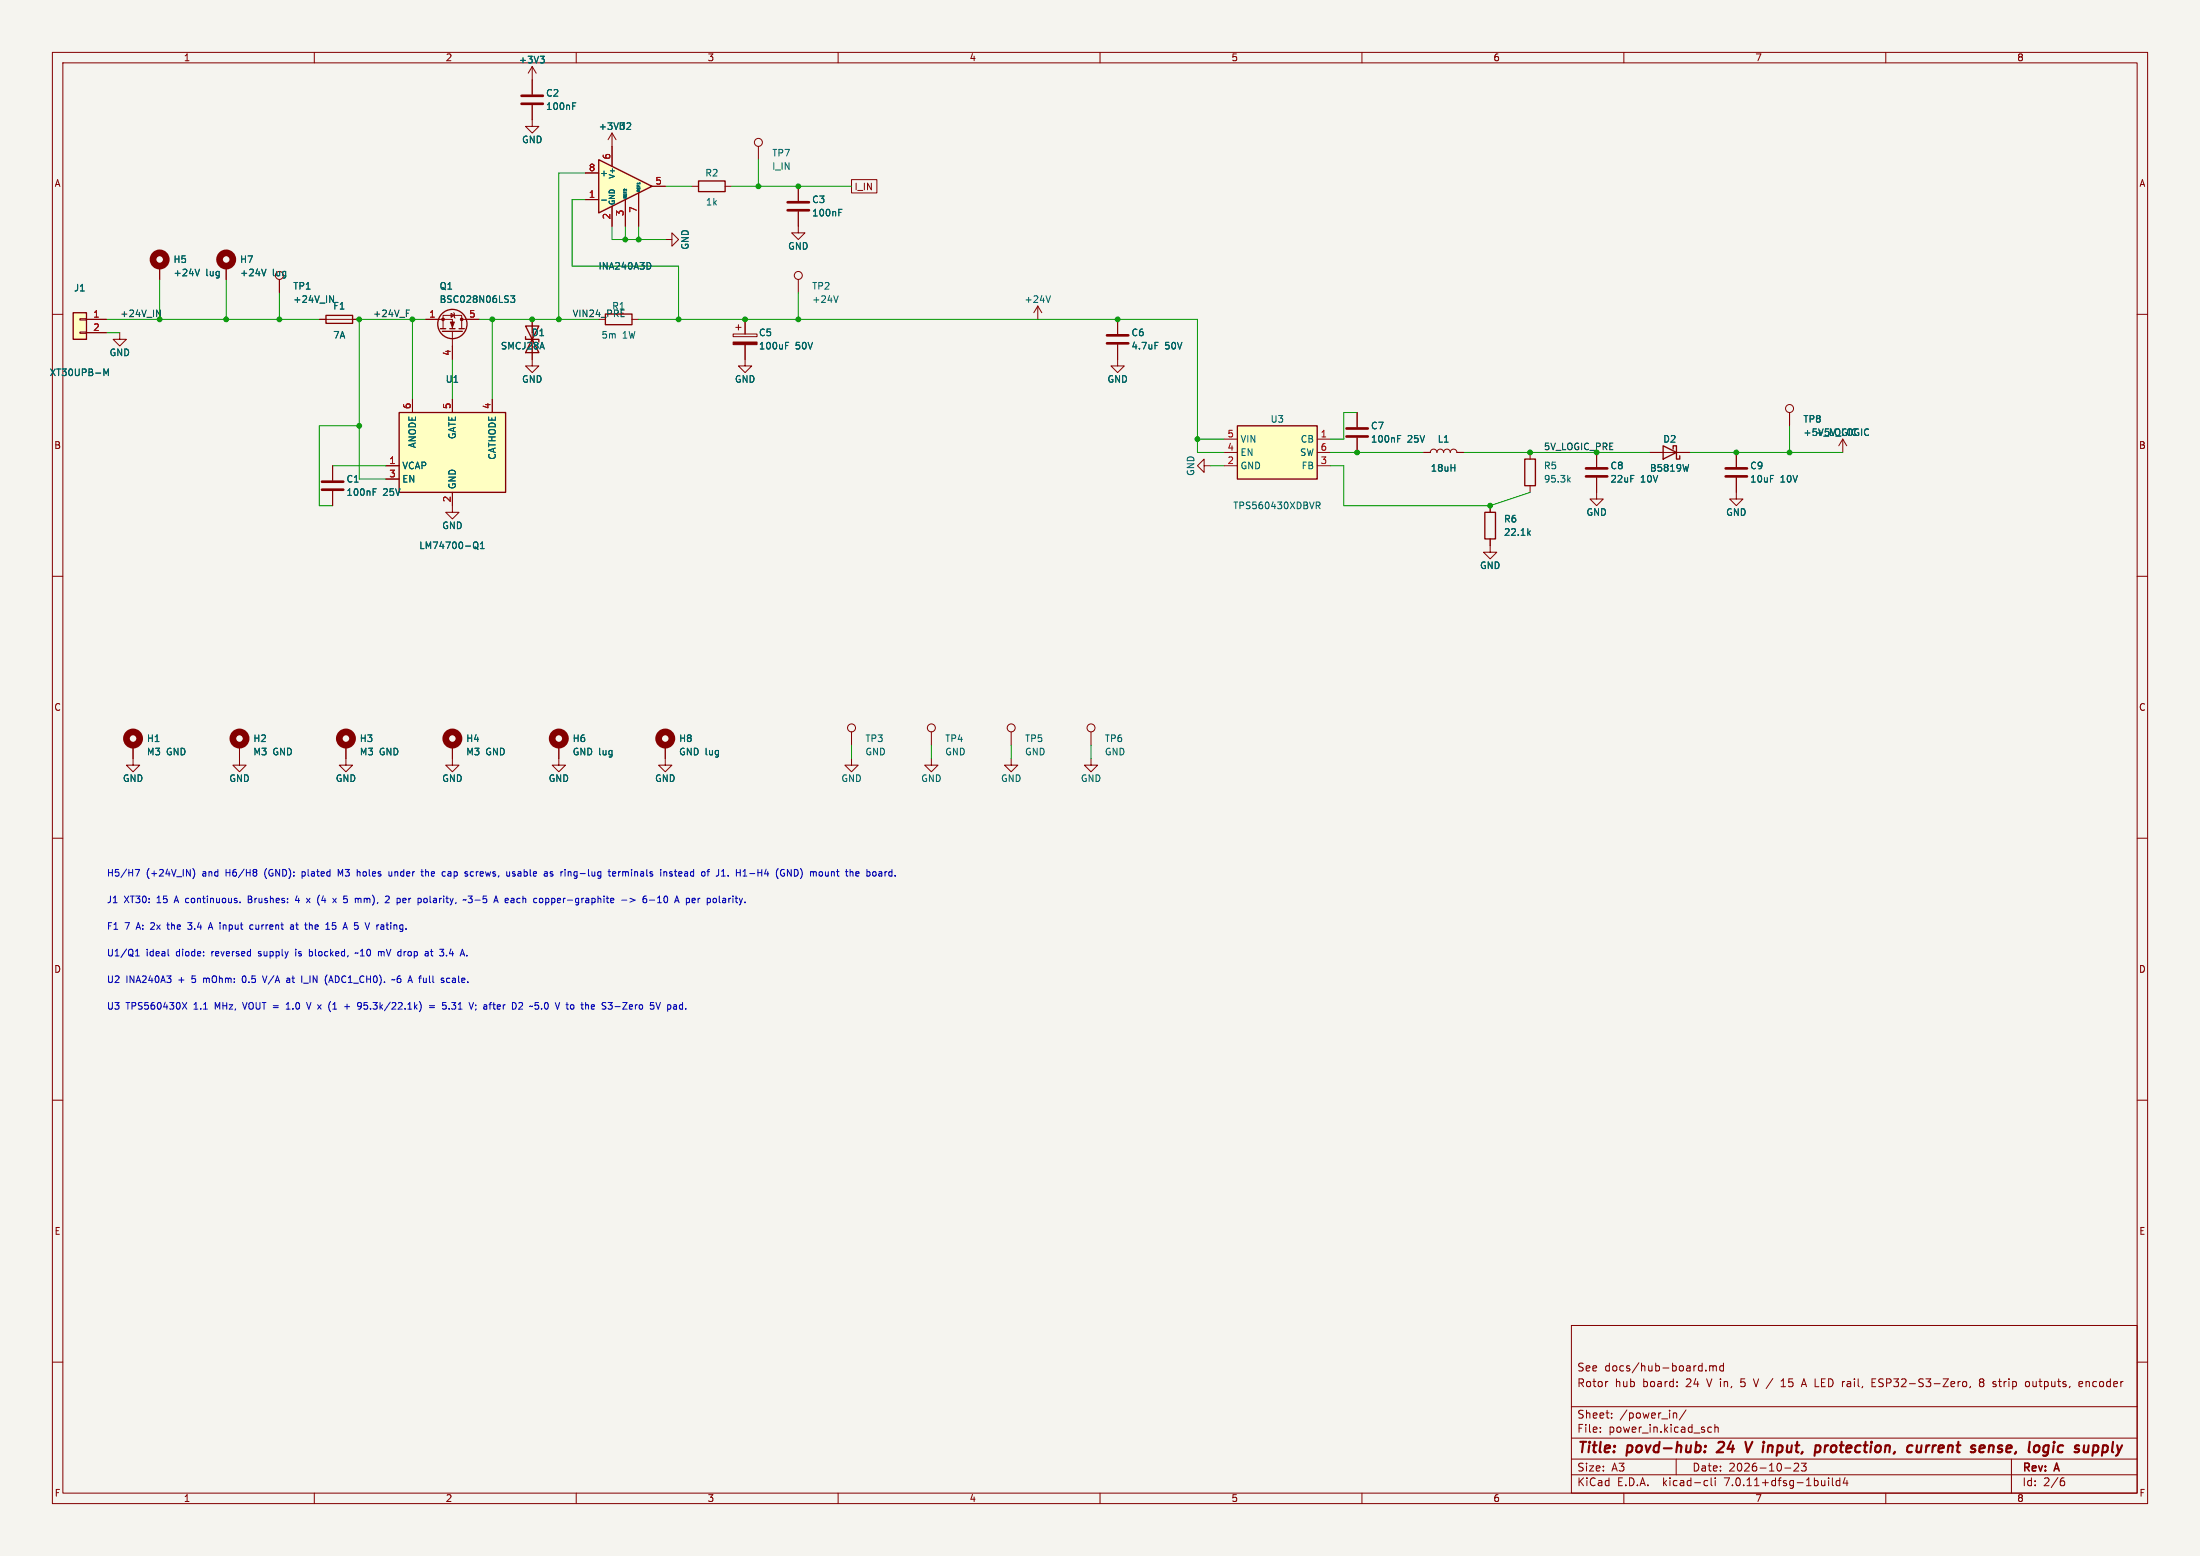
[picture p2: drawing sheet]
<svg xmlns="http://www.w3.org/2000/svg" width="420mm" height="297mm" viewBox="0 0 420 297" stroke-linecap="round" stroke-linejoin="round" font-family="sans-serif">
<path d="M0 0h420v297h-420z" fill="#f5f4ef" stroke="#f5f4ef" stroke-width=".19"/>
<g fill="none" stroke="#840000" stroke-width=".19">
<path d="M10 10h400v277h-400zM12 12h396v273h-396zM60 10v2M101.6 12.7v5.3M101.6 12.7l-.8 1.3M101.6 12.7l.8 1.3M110 10v2M160 10v2M210 10v2M260 10v2M310 10v2M360 10v2"/>
<path d="M101.6 20.1v4h1.3l-1.3 1.3-1.3-1.3h1.3M116.8 25.4l-.7 1.3M116.8 25.4v2.5M116.8 25.4l.8 1.3M10 60h2M408 60h2M78.7 76.2v2.5M86.4 76.2v2.5M94 76.2v2.5M101.6 61v7.6M120.6 61h1.3M259.1 78.7v2.8"/>
<path d="M63.5 88.9v2.8M63.5 93.7v2.8M73.7 88.9h2.5M73.7 91.4h2.5M86.4 94v3.8h1.2l-1.2 1.3-1.3-1.3h1.3M259.1 83.6v2.8M271.8 86.4h1.2a.64 .64 0 0 1 .7-.7 .64 .64 0 0 1 .6 .7 .64 .64 0 0 1 .7-.7 .64 .64 0 0 1 .6 .7 .64 .64 0 0 1 .6-.7 .64 .64 0 0 1 .7 .7 .64 .64 0 0 1 .6-.7 .64 .64 0 0 1 .6 .7h1.3M10 110h2M408 110h2M10 160h2M25.4 142.2v3.9h1.3l-1.3 1.2-1.3-1.2h1.3M45.7 142.2v3.9h1.3l-1.3 1.2-1.3-1.2h1.3"/>
<path d="M66 142.2v3.9h1.3l-1.3 1.2-1.2-1.2h1.2M86.4 142.2v3.9h1.2l-1.2 1.2-1.3-1.2h1.3M106.7 142.2v3.9h1.2l-1.2 1.2-1.3-1.2h1.3M127 142.2v3.9h1.3l-1.3 1.2-1.3-1.2h1.3M408 160h2M10 210h2M408 210h2M10 260h2M300 253h108v32h-108zM408 260h2M300 278.5h108M300 274.5h108"/>
<path d="M300 268.5h108M305.5 273.2v.2M305.5 272.5v.1M306.8 263.7h.1M307.7 270.5v.2M307.7 269.8v.1M319.5 269.8h.5l.1 .9M320 278.5v3M320.2 264.5v.2M320.2 263.8v.1M321.9 269.1l-1.3 1.9M324.8 260.7l.1 .1"/>
<path d="M324.9 260.2v1.5M324.9 261.6l-.1 .1M325.7 261.5v.2M326.4 260.8l.4-.1 .2 .2M326.4 260.7v1M326.7 272.5l-.4-.1-.3 .3 .2 .6h.5M327 260.9l.2-.2 .4 .1 .1 .9M327 260.9v.8M327.4 272.5l.2-.1 .3 .1 .1 .9M327.4 271.9v1.5M329 260.8l-.4-.1-.3 .3 .1 .6h.6M329 260.2v1.5"/>
<path d="M334.7 263.2l.5 1.5M340 264.7h.9M340 263.6l.4-.4v1.5M343.3 279.4v.5l-.9 .9h1M343.9 264.7l.5-1.5 .5 1.5M344 264.3h.7M344.8 279.3l-.5 .6 .4 .1v.6l-.2 .2-.6-.2M357.4 263.9h.5M358.1 263.2h-.7v1.5h.7M374.8 263.8l.4-.1 .2 .3v.5l-.2 .2-.4-.1M376.2 264.6l-.2 .3M378.2 263.8l-.3 .3v.4l.3 .2h.2l.3-.3v-.4l-.3-.2"/>
<path d="M378.2 263.8l-.3-.3 .3-.3h.2l.3 .3-.3 .3M378.2 263.8h.2M381.5 263.7h.6M381.7 263.2l.1 1.4M384 278.5v6.5M386.9 263.7l.4 .1 .1 .2v.5l-.5 .2M388.1 263.7l.1 .9M396.9 264.2l.7-.2-.1-.2-.4-.1-.2 .2v.7h.6M398.2 263.7v1M398.7 263.7l-.5 .1M60 285v2M110 285v2"/>
<path d="M160 285v2M210 285v2M260 285v2M300 281.5h108M310 285v2M325.6 282.6l.4 .1M326 283.5l-.4 .1M326.7 282.1v1.3l.2 .2M327.4 282.1v.1M327.4 282.6v1M340.7 280.2h1.2M349.1 282.1v.1"/>
<path d="M349.1 282.6v1M349.8 282.1v1.3l.2 .2M351.2 282.7l-.4-.1-.3 .3 .2 .6h.5M351.2 282.1v1.5M352.2 282l-.3 1.1h.9M352.6 282.6v1M360 285v2M393.6 282.7h.3l.3 .2-.1 .5-.5 .2M394 282.1l-.4 .1"/>
</g>
<g fill="none" stroke="#840000" stroke-width=".4">
<path d="M325.5 277l-.1 .2M325.5 277l-.2 .1 .1 .1M325.6 276v.2M329 276.1l-1.3 1.1h1.3M333.2 275.2l.4 2 .9-2M347.4 276l.2 .3-.2 .7M348.5 275.9l-.2 1.3M348.8 275.9l-.4 .4M364.9 275.9l.2 .1M366 275.9l-.1 1.2a.57 .57 0 0 0 .8-.1M366.8 275.9l-.1 1.3M379.8 275.9l-.2 1.3"/>
<path d="M380.5 276a.57 .57 0 0 0-.7 .1M387.5 275.2l-.2 1.7M390.6 275.9l.5 .1M391 277.1l-.6 .1M391.1 275.9l-.2 1.6-.2 .3M392.1 275.9l-.2 1.3M392.2 275.2l-.1 .2M400.4 276l.2 .3-.2 .7M401.3 277.1l.6 .1M401.5 275.9l-.2 2M402.1 275.9l-.6 .1"/>
</g>
<path d="M99.6 19.8h4M99.6 18.3h4M61.5 93.5h4M61.5 91.9h4M257 83.3h4.1M257 81.8h4.1" fill="none" stroke="#840000" stroke-width=".51"/>
<g fill="none" stroke="#006464" stroke-width=".19">
<path d="M103.1 10.7h.8l-.4 .5M103.7 11.2l.2 .3v.3l-.2 .2M109.3 19.6h.6M109.3 20.2h.5M71.2 93.9h.5M71.2 93.3h.6M266.8 83.7h.4M266.8 83.1h.6M90.4 104.5l.3 .2h.3M90.4 103.6l.3-.2a.43 .43 0 0 1 .5 .5l-.2 .8M90.6 104.4l.4 .3M91 104.7l.3 .1"/>
<path d="M91.7 104.7h.7M91.7 103.8l.4-.4v1.3"/>
</g>
<path d="M76.2 78.7h20.3v15.3h-20.3z" fill="#ffffc2" stroke="#ffffc2" stroke-width=".19"/>
<path d="M115.6 59.9h5v2.1h-5zM76.2 78.7h20.3v15.3h-20.3zM100.3 64.3v.5h2.6v.5M100.3 62.2h2.6l-2.6 5.1h2.6z" fill="none" stroke="#840000" stroke-width=".25"/>
<g fill="none" stroke="#840000" stroke-width="1.3">
<circle cx="25.4" cy="141" r="1.27"/>
<circle cx="45.7" cy="141" r="1.27"/>
<circle cx="66" cy="141" r="1.27"/>
<circle cx="86.4" cy="141" r="1.27"/>
<circle cx="106.7" cy="141" r="1.27"/>
<circle cx="127" cy="141" r="1.27"/>
</g>
<path d="M114.3 30.5l10.2 5.1-10.2 5z" fill="#ffffc2"/>
<g fill="none" stroke="#840000" stroke-width=".25">
<path d="M114.3 30.5l10.2 5.1-10.2 5zM133.3 34.5h5.1v2.1h-5.1zM14 59.7h2.5v5.1h-2.5zM62.2 60.2h5.1v1.5h-5.1zM84.1 62.7h1M84.5 63.2h3.8M85.9 62.7h1M87.6 62.7h1M236.2 81.3h15.3v10.1h-15.3zM283.5 97.8h2v5.1h-2zM291.1 87.6h2v5.1h-2zM317.5 85.1l2.5 1.3-2.5 1.2z"/>
<path d="M319.4 85.7v-.6h.6v2.5h.7v-.6"/>
<circle cx="86.4" cy="61.8" r="2.79"/>
</g>
<g fill="none" stroke="#840000" stroke-width=".19">
<path d="M101.6 15.2v2.8M101.6 20.1v2.8M111.8 38.1h2.5M111.8 33h2.5M116.8 27.9v3.9M116.8 39.4v3.8M119.4 38.1v5.1M121.9 36.8v6.4M124.5 35.6h2.5M132.1 35.6h1.2M138.4 35.6h1.3M144.8 27.9v2.6"/>
<path d="M152.4 35.6v2.8M162.6 34.3h4.8v2.5h-4.8zM30.5 50.8v2.5M43.2 50.8v2.5M53.3 53.3v2.6M86.1 59.8l.6 .4-.6 .4zM86.6 59.7l.3 1M127 45.7h1.3v-1.2l1.2 1.2-1.2 1.3v-1.3M152.4 40.4v4.1h1.3l-1.3 1.2-1.3-1.2h1.3M152.4 53.3v2.6M198.1 58.4l-.7 1.3M198.1 58.4v2.6"/>
<path d="M198.1 58.4l.8 1.3M15.2 63.4h1.3v.2h-1.3zM15.2 60.8h1.3v.3h-1.3zM16.5 61h3.8M16.5 63.5h3.8M22.9 63.5v1.3h1.2l-1.2 1.2-1.3-1.2h1.3M61 61h7.6M78.7 76.2v2.5M81.3 61h5.1v1.7M84.6 62.7v-2.5h3.5v2.5M86.4 63.2v5.4M86.4 76.2v2.5"/>
<path d="M88.1 61h3.3M94 76.2v2.5M101.6 66v3.9h1.3l-1.3 1.2-1.3-1.2h1.3M101.6 61v2.5M140 63.8h4.5v.5h-4.5zM140.5 62.5h1M141 62v1M142.2 65.8v4.1h1.3l-1.3 1.2-1.2-1.2h1.2M142.2 61v2.8M213.4 65.8v4.1h1.2l-1.2 1.2-1.3-1.2h1.3M213.4 61v2.8M259.1 78.7v2.8"/>
<path d="M341.6 78.7v2.6M63.5 88.9v2.8M63.5 93.7v2.8M73.7 88.9h2.5M73.7 91.4h2.5M86.4 94v2.5M229.9 88.9v-1.3l-1.3 1.3 1.3 1.3v-1.3h1.2M233.7 86.4h2.5M233.7 83.8h2.5M233.7 88.9h2.5M251.5 86.4h2.5M251.5 83.8h2.5"/>
<path d="M251.5 88.9h2.5M259.1 83.6v2.8M271.8 86.4h1.2M278.1 86.4h1.3M284.5 96.5v1.3M292.1 86.4v1.2M292.1 92.7v1.3M304.8 91.2v4.1h1.3l-1.3 1.2-1.3-1.2h1.3M304.8 86.4v2.8M315 86.4h7.6M331.5 91.2v4.1h1.2l-1.2 1.2-1.3-1.2h1.3M331.5 86.4v2.8"/>
<path d="M351.8 83.8l-.8 1.3M351.8 83.8v2.6M351.8 83.8l.8 1.3M284.5 102.9v2.5h1.2l-1.2 1.3-1.3-1.3h1.3M162.6 139.7v2.5M177.8 139.7v2.5M193 139.7v2.5M208.3 139.7v2.5M25.4 142.2v2.6M45.7 142.2v2.6M66 142.2v2.6M86.4 142.2v2.6"/>
<path d="M106.7 142.2v2.6M127 142.2v2.6M162.6 144.8v1.3h1.2l-1.2 1.2-1.3-1.2h1.3M177.8 144.8v1.3h1.3l-1.3 1.2-1.3-1.2h1.3M193 144.8v1.3h1.3l-1.3 1.2-1.2-1.2h1.2M208.3 144.8v1.3h1.2l-1.2 1.2-1.3-1.2h1.3"/>
<circle cx="144.8" cy="27.2" r=".76"/>
<circle cx="152.4" cy="52.6" r=".76"/>
<circle cx="341.6" cy="78" r=".76"/>
<circle cx="162.6" cy="138.9" r=".76"/>
<circle cx="177.8" cy="138.9" r=".76"/>
<circle cx="193" cy="138.9" r=".76"/>
<circle cx="208.3" cy="138.9" r=".76"/>
</g>
<g fill="none" stroke="#006464" stroke-width=".19">
<path d="M103.1 10.7h.8l-.4 .5M103.7 11.2l.2 .3v.3l-.2 .2M109.3 19.6h.6M109.3 20.2h.5M114.8 38.2h1M160.1 39.9h.6M38.1 51.4l-.4 1.2M50.8 51.4l-.4 1.2M62.9 56.5l.8 1.2v-1.2M97.5 56.5h.8l-.5 .4 .4 .2v.5l-.2 .1-.5-.1M124 50.2l.2 .5-.2 .6M160 56.5l-.4 1.2"/>
<path d="M160.1 40.6h.5M200.5 56.5l-.4 1.2M19.8 71.7v-1.3l.5 .9 .4-.9v1.3M150 66h.4M150 65.3h.6M220.5 65.3h.6M71.2 93.9h.5M71.2 93.3h.6M251.3 95.8h.5l.2 .3-.1 .3-.6 .1M251.6 96.5l.4 .6M266.8 83.7h.4M266.8 83.1h.6"/>
<path d="M299.4 91.5l.4 .5M299.8 91.2l-.5 .5M322.4 88.7l-.3 1.2M90.4 104.5l.3 .2h.3M90.4 103.6l.3-.2a.43 .43 0 0 1 .5 .5l-.2 .8M90.6 104.4l.4 .3M91 104.7l.3 .1M91.7 104.7h.7M91.7 103.8l.4-.4v1.3M291.8 101.7l.4 .5M292.2 101.3l-.5 .5"/>
</g>
<path d="M150.4 38.6h4M150.4 40.1h4M211.3 65.5h4.1M211.3 64h4.1M302.8 90.9h4M302.8 89.4h4M329.4 90.9h4.1M329.4 89.4h4.1" fill="none" stroke="#840000" stroke-width=".51"/>
<g fill="#840000" stroke="#840000" stroke-width=".19">
<path d="M140 65.3h4.5v.5h-4.5z"/>
<path d="M86 61.5h.7l-.3 1z"/>
<circle cx="84.6" cy="61" r=".25"/>
<circle cx="88.1" cy="61" r=".25"/>
</g>
<g fill="none" stroke="#840000" stroke-width="1.3">
<circle cx="30.5" cy="49.5" r="1.27"/>
<circle cx="43.2" cy="49.5" r="1.27"/>
</g>
<g fill="#ffffc2" stroke="#ffffc2" stroke-width=".19">
<path d="M236.2 81.3h15.3v10.1h-15.3z"/>
<path d="M14 59.7h2.5v5.1h-2.5z"/>
</g>
<path d="M29.9 59.2l.7 1.2v-1.2M77.6 59.8h.4M77.6 59.2h.6" fill="none" stroke="#0f0f0f" stroke-width=".19"/>
<g fill="none" stroke="#0000c2" stroke-width=".19">
<path d="M25.8 166h.8l-.5 1.2M35.8 176.1h.8M35.8 177.3l.2 .1M36.8 165.8a1.46 1.46 0 0 1 0 1.9M39.9 177h.6M40.2 176.1l-.4 1.3M45.8 172.2v.1M47.4 171.6h.4M47.8 171h-.4v1.3h.5M48.3 176.6l-.4-.1-.2 .3 .1 .5h.5M48.9 166l.1 .2-.1 .2M48.9 166.6l.1 .1-.1 .5"/>
<path d="M55.5 176.6h.5v.8M56 176.8l-.4 .1-.2 .2 .2 .3 .4-.1M56.7 171l-.3 .9h.8M57.7 166.4v1.2M57.7 167.2h.1M57.8 166.4h-.1M58.5 171.5l.7 .8M59.1 176.1v1.3M59.2 171.5l-.7 .8M59.4 176.5l-.3 .2M61 170.9l-.2 .2M63.4 177.3l.5 .1"/>
<path d="M63.5 171.5l.7 .8M64.1 176.1h-.6l-.1 .6 .5-.1M64.2 171.5l-.7 .8M65 166.9l-.4-.9v1.2M68.4 166.4l.3 .2M68.7 171.5l.2 .1v.7M74.1 171l.2 .3-.1 .3-.7 .7h.8M74.2 166.4l.1 .8h.3l.2-.1M74.8 166.4v.8M77.1 171.5h.3l.1 .3-.6 .1M77.4 172.2l-.3 .1M80.4 166.4h.4"/>
<path d="M80.6 167.2h.2M81.1 171.5h.3l.2 .2-.1 .5-.4 .1M81.3 166v1.2M81.4 166.4l-.1 .1M84.9 166.4h.1M85 167.2h-.1M85.6 166.8v.4M89 171.7l-.2 .1M89.4 171h.7l-.4 .5 .4 .1v.6l-.2 .1-.5-.1M90.3 166.4h-.4l-.1 .2v.5l.5 .1M90.7 171.8h1M96.9 171.5l-.5 .1 .1 .6 .4 .1"/>
<path d="M97 171.8l-.6 .1M97.3 166.4v.8M97.3 167.1l-.2 .1M97.8 167.2h.5M98.3 166.4h-.3l-.2 .2 .1 .1 .4 .2M104.2 172.2h.5M104.2 171.5h.5M104.2 171.5v1.2M105.5 166.4h-.3l-.2 .2 .1 .1 .4 .2v.3h-.5M108.5 166.4h.5v.8M116.1 166.4h.5M116.3 166v1l.3 .2"/>
<path d="M116.9 166.8l.6-.1v-.3h-.4l-.2 .2 .1 .6h.5M118.1 166.4v.8M118.3 166.4l-.2 .2M118.7 171.8h1M120.3 171.5l.9 .3-.9 .4M124 171.8h1M125.5 172.3h.8M125.5 171.4l.4-.4v1.3M126.7 166.5l.2-.1h.3l.1 .8M126.7 166.4v.8M128.3 166.4h-.3l-.2 .2 .1 .1 .4 .2v.3h-.5M131 171.5h.4l.2 .2-.1 .5h-.5"/>
<path d="M131 171.5v1.2M132.3 171.5l-.2 .1v.5l.2 .2M132.7 171.8l-.6 .1M135 166.4h.4M135.4 166l-.3 .1M138.1 171.5h.4v.8M138.5 172.2l-.4 .1M138.5 171.8h-.4M143.1 166.7h1M149.5 166.7h.3v.4l-.3 .1M149.6 166h.1M151 166v1.2l-.7-1.2v1.2"/>
<path d="M157.6 166.4v.8h.3l.2-.1M168.9 166.4v.8M169.3 166.4l-.4 .2M25.9 182.5h.7M25.9 181.6l.3-.4v1.3M32.1 182.3l.2 .2M34.8 191.4l.9 1.2M35.7 191.4l-.9 1.2M46.3 191.4l.4 1.2M46.4 186.3l-.2 .5 .2 .7M50.1 186.3l.4 1.2M54.6 192.6h.8"/>
<path d="M54.6 191.7l.4-.3v1.2M54.8 186.8h.5M55.3 187l-.4 .1-.2 .1 .2 .3h.4M56.5 181.2v.1M56.5 181.6v.9M57.9 187.7h1M58.5 191.4l.4 1.2 .5-1.2M59.1 182.4l.3 .1M59.1 181.2v1.3M59.4 181.6l-.3 .1M62.9 187.2h.6M63.2 186.3l-.4 1.2"/>
<path d="M63.5 192.6h.8M63.8 191.5l-.3 .2M65.8 192.1h.9M66.3 191.7v.9M68.4 181.9l-.6 .1M69.5 192.5l.1 .1M70.1 191.4h-.6v.6l.1-.2M72.4 181.6l.4 .2M72.8 181.8v.7M73 181.6l-.2 .2M75.4 186.9l-.2 .2-.4-.1M76.2 186.3h-.1a.85 .85 0 0 0 0 1.2h.2"/>
<path d="M76.3 186.8h-.4l-.1 .2M80.4 191.7v.9M81.3 181.6l.4 .2v.7M81.7 182.4l-.4 .1M81.7 181.9l-.4 .1M82 192h1M82 192.3h1M82.2 181.6h.4M85.1 191.4h-.6v.6M85.2 182.3v.2M85.7 192.5v.1M85.9 186.8l-.4-.1-.2 .2 .1 .6h.5"/>
<path d="M89.1 182.3v.2M90.8 191.8v.2M90.9 192.6l-.1 .2M99.1 191.4h.4l.3 .3-.8 .9h.8M108 191.8h.5M108.3 192.6h.2M117.4 192.1h1M126.1 191.4l-.5 1.2M127.5 192.6h.3M127.5 191.8v1.2M127.8 191.8h-.3"/>
</g>
<g fill="none" stroke="#009600" stroke-width=".19">
<path d="M111.8 38.1h-2.6v12.7h20.3v10.2M111.8 33h-5.1v28M127 35.6h5.1M139.7 35.6h22.9M144.8 30.5v5.1M30.5 53.3v7.7M43.2 53.3v7.7M53.3 55.9v5.1M116.8 43.2v2.5h10.2M119.4 43.2v2.5M121.9 43.2v2.5M152.4 55.9v5.1"/>
<path d="M20.3 61h40.7M20.3 63.5h2.6M78.7 61v15.2M81.3 61h-12.7v30.4h5.1M86.4 68.6v7.6M91.4 61h22.9M94 61v15.2M121.9 61h106.7v25.4h5.1M259.1 78.7h-2.6v5.1h-2.5M63.5 88.9h10.2M68.6 81.3h-7.6v15.2h2.5M228.6 83.8h5.1"/>
<path d="M231.1 88.9h2.6M254 86.4h17.8M254 88.9h2.5v7.6h28l7.6-2.5M279.4 86.4h35.6M322.6 86.4h29.2M341.6 81.3v5.1M162.6 142.2v2.6M177.8 142.2v2.6M193 142.2v2.6M208.3 142.2v2.6"/>
</g>
<g fill="#009600" stroke="#009600" stroke-width=".19">
<circle cx="152.4" cy="35.6" r=".46"/>
<circle cx="152.4" cy="61" r=".46"/>
<circle cx="213.4" cy="61" r=".46"/>
<circle cx="228.6" cy="83.8" r=".46"/>
<circle cx="43.2" cy="61" r=".46"/>
<circle cx="53.3" cy="61" r=".46"/>
<circle cx="78.7" cy="61" r=".46"/>
<circle cx="68.6" cy="61" r=".46"/>
<circle cx="94" cy="61" r=".46"/>
<circle cx="30.5" cy="61" r=".46"/>
<circle cx="121.9" cy="45.7" r=".46"/>
<circle cx="144.8" cy="35.6" r=".46"/>
<circle cx="119.4" cy="45.7" r=".46"/>
<circle cx="101.6" cy="61" r=".46"/>
<circle cx="106.7" cy="61" r=".46"/>
<circle cx="68.6" cy="81.3" r=".46"/>
<circle cx="259.1" cy="86.4" r=".46"/>
<circle cx="292.1" cy="86.4" r=".46"/>
<circle cx="341.6" cy="86.4" r=".46"/>
<circle cx="331.5" cy="86.4" r=".46"/>
<circle cx="284.5" cy="96.5" r=".46"/>
<circle cx="129.5" cy="61" r=".46"/>
<circle cx="142.2" cy="61" r=".46"/>
</g>
<g font-size="2.8" fill="#840000">
<text x="301" y="277.9">Title:</text>
<text x="310.6" y="277.9">povd-hub:</text>
<text x="328.8" y="277.9">24</text>
<text x="334.9" y="277.9">V input,</text>
<text x="349.8" y="277.9">protection,</text>
<text x="368.2" y="277.9">current</text>
<text x="381.2" y="277.9">sense,</text>
<text x="392.9" y="277.9">logic</text>
<text x="402.6" y="277.9">supply</text>
</g>
<g font-size="2.1" fill="#840000">
<text x="301" y="262">See</text>
<text x="306.3" y="262">docs/hub-board.md</text>
<text x="301" y="265">Rotor</text>
<text x="308.3" y="265">hub</text>
<text x="313.7" y="265">board:</text>
<text x="322" y="265">24</text>
<text x="326.2" y="265">V in,</text>
<text x="332.9" y="265">5</text>
<text x="335.6" y="265">V /</text>
<text x="341" y="265">15</text>
<text x="345.2" y="265">A LED rail,</text>
<text x="359" y="265">ESP32-S3-Zero,</text>
<text x="379.7" y="265">8</text>
<text x="382.4" y="265">strip</text>
<text x="388.8" y="265">outputs,</text>
<text x="399.2" y="265">encoder</text>
<text x="301" y="273.7">File:</text>
<text x="301" y="271">Sheet:</text>
<text x="307.1" y="273.7">power_in.kicad_sch</text>
<text x="309.2" y="271">/power_in/</text>
<text x="301" y="281.1">Size:</text>
<text x="307.6" y="281.1">A3</text>
<text x="323" y="281.1">Date:</text>
<text x="330" y="281.1">2026-10-23</text>
<text x="386" y="281.3">Rev:</text>
<text x="392.4" y="281.3">A</text>
<text x="301" y="283.9">KiCad</text>
<text x="308.7" y="283.9">E.D.A.</text>
<text x="317.6" y="283.9">kicad-cli</text>
<text x="329.5" y="283.9">7.0.11+dfsg-1build4</text>
<text x="386" y="283.9">Id:</text>
<text x="390.1" y="283.9">2/6</text>
</g>
<g font-size="1.8" fill="#840000">
<text x="35" y="11.9">1</text>
<text x="85" y="11.9">2</text>
<text x="135" y="11.9">3</text>
<text x="185" y="11.9">4</text>
<text x="235" y="11.9">5</text>
<text x="285" y="11.9">6</text>
<text x="335" y="11.9">7</text>
<text x="385" y="11.9">8</text>
<text x="10.3" y="35.9">A</text>
<text x="408.3" y="35.9">A</text>
<text x="163" y="36.5">I_IN</text>
<text x="10.3" y="85.9">B</text>
<text x="408.2" y="85.9">B</text>
<text x="10.3" y="135.9">C</text>
<text x="408.2" y="135.9">C</text>
<text x="10.3" y="185.9">D</text>
<text x="408.2" y="185.9">D</text>
<text x="10.3" y="235.9">E</text>
<text x="408.3" y="235.9">E</text>
<text x="10.3" y="285.9">F</text>
<text x="35" y="286.9">1</text>
<text x="85" y="286.9">2</text>
<text x="135" y="286.9">3</text>
<text x="185" y="286.9">4</text>
<text x="235" y="286.9">5</text>
<text x="285" y="286.9">6</text>
<text x="335" y="286.9">7</text>
<text x="385" y="286.9">8</text>
<text x="408.3" y="285.9">F</text>
</g>
<g font-size="1.8" fill="#006464">
<text x="99" y="12.3">+3V3</text>
<text x="104.1" y="18.6">C2</text>
<text x="104.1" y="21.2">100nF</text>
<text x="99.6" y="27.5">GND</text>
<text x="114.2" y="25">+3V3U2</text>
<text x="114.4" y="33.9">+</text>
<text x="134.5" y="33.9">R2</text>
<text x="147.3" y="30.1">TP7</text>
<text x="147.3" y="32.6">I_IN</text>
<text x="134.7" y="39.4">1k</text>
<text x="154.9" y="39">C3</text>
<text x="154.9" y="41.5">100nF</text>
<text x="131.7" y="47.8" transform="rotate(-90 131.7 47.8)">GND</text>
<text x="150.4" y="47.9">GND</text>
<text x="33" y="50.4">H5</text>
<text x="33" y="52.9">+24V</text>
<text x="39.3" y="52.9">lug</text>
<text x="45.7" y="50.4">H7</text>
<text x="45.7" y="52.9">+24V</text>
<text x="52" y="52.9">lug</text>
<text x="114.2" y="51.7">INA240A3D</text>
<text x="14" y="55.8">J1</text>
<text x="55.9" y="55.5">TP1</text>
<text x="55.9" y="58">+24V_IN</text>
<text x="63.5" y="59.3">F1</text>
<text x="83.8" y="55.5">Q1</text>
<text x="83.8" y="58">BSC028N06LS3</text>
<text x="154.9" y="55.5">TP2</text>
<text x="154.9" y="58">+24V</text>
<text x="195.5" y="58">+24V</text>
<text x="63.5" y="64.8">7A</text>
<text x="101.4" y="64.4">D1</text>
<text x="114.7" y="64.8">5m</text>
<text x="118.8" y="64.8">1W</text>
<text x="144.8" y="64.4">C5</text>
<text x="215.9" y="64.4">C6</text>
<text x="9.4" y="72">XT30UPB-M</text>
<text x="20.8" y="68.2">GND</text>
<text x="95.5" y="66.9">SMCJ28A</text>
<text x="144.8" y="66.9">100uF</text>
<text x="151.8" y="66.9">50V</text>
<text x="215.9" y="66.9">4.7uF</text>
<text x="222.3" y="66.9">50V</text>
<text x="85" y="73.3">U1</text>
<text x="99.6" y="73.3">GND</text>
<text x="140.2" y="73.3">GND</text>
<text x="211.3" y="73.3">GND</text>
<text x="87.2" y="83.9" transform="rotate(-90 87.2 83.9)">GATE</text>
<text x="242.5" y="80.9">U3</text>
<text x="261.6" y="82.1">C7</text>
<text x="344.2" y="80.9">TP8</text>
<text x="344.2" y="83.4">+5V_LOGIC</text>
<text x="346.5" y="83.4">+5V_LOGIC</text>
<text x="76.7" y="89.8">VCAP</text>
<text x="79.6" y="85.6" transform="rotate(-90 79.6 85.6)">ANODE</text>
<text x="94.8" y="87.9" transform="rotate(-90 94.8 87.9)">CATHODE</text>
<text x="236.7" y="89.8">GND</text>
<text x="236.7" y="87.2">EN</text>
<text x="236.7" y="84.7">VIN</text>
<text x="248.1" y="87.2">SW</text>
<text x="248.2" y="84.7">CB</text>
<text x="248.4" y="89.8">FB</text>
<text x="261.6" y="84.7">100nF</text>
<text x="268.7" y="84.7">25V</text>
<text x="274.4" y="84.7">L1</text>
<text x="294.7" y="89.8">R5</text>
<text x="307.4" y="89.8">C8</text>
<text x="317.4" y="84.7">D2</text>
<text x="334" y="89.8">C9</text>
<text x="66" y="92.3">C1</text>
<text x="66" y="94.8">100nF</text>
<text x="73.1" y="94.8">25V</text>
<text x="76.7" y="92.3">EN</text>
<text x="87.2" y="93.5" transform="rotate(-90 87.2 93.5)">GND</text>
<text x="228.2" y="90.9" transform="rotate(-90 228.2 90.9)">GND</text>
<text x="273" y="90.2">18uH</text>
<text x="294.7" y="92.3">95.3k</text>
<text x="307.4" y="92.3">22uF</text>
<text x="313.2" y="92.3">10V</text>
<text x="314.9" y="90.2">B5819W</text>
<text x="334" y="92.3">10uF</text>
<text x="339.8" y="92.3">10V</text>
<text x="84.3" y="101.2">GND</text>
<text x="235.3" y="97.4">TPS560430XDBVR</text>
<text x="287" y="99.9">R6</text>
<text x="302.8" y="98.7">GND</text>
<text x="329.4" y="98.7">GND</text>
<text x="79.9" y="105">LM74700-Q1</text>
<text x="287" y="102.5">22.1k</text>
<text x="282.4" y="108.8">GND</text>
<text x="27.9" y="141.8">H1</text>
<text x="48.3" y="141.8">H2</text>
<text x="68.6" y="141.8">H3</text>
<text x="88.9" y="141.8">H4</text>
<text x="109.2" y="141.8">H6</text>
<text x="129.5" y="141.8">H8</text>
<text x="165.1" y="141.8">TP3</text>
<text x="180.3" y="141.8">TP4</text>
<text x="195.6" y="141.8">TP5</text>
<text x="210.8" y="141.8">TP6</text>
<text x="23.4" y="149.5">GND</text>
<text x="27.9" y="144.4">M3</text>
<text x="31.8" y="144.4">GND</text>
<text x="43.7" y="149.5">GND</text>
<text x="48.3" y="144.4">M3</text>
<text x="52.1" y="144.4">GND</text>
<text x="64" y="149.5">GND</text>
<text x="68.6" y="144.4">M3</text>
<text x="72.4" y="144.4">GND</text>
<text x="84.3" y="149.5">GND</text>
<text x="88.9" y="144.4">M3</text>
<text x="92.7" y="144.4">GND</text>
<text x="104.6" y="149.5">GND</text>
<text x="109.2" y="144.4">GND lug</text>
<text x="125" y="149.5">GND</text>
<text x="129.5" y="144.4">GND lug</text>
<text x="160.5" y="149.5">GND</text>
<text x="165.1" y="144.4">GND</text>
<text x="175.8" y="149.5">GND</text>
<text x="180.3" y="144.4">GND</text>
<text x="191" y="149.5">GND</text>
<text x="195.6" y="144.4">GND</text>
<text x="206.2" y="149.5">GND</text>
<text x="210.8" y="144.4">GND</text>
</g>
<g font-size="1.8" fill="#a90000">
<text x="112.3" y="32.8">8</text>
<text x="116.6" y="30.6" transform="rotate(-90 116.6 30.6)">6</text>
<text x="125" y="35.3">5</text>
<text x="112.3" y="37.8">1</text>
<text x="116.6" y="42" transform="rotate(-90 116.6 42)">2</text>
<text x="119.1" y="41.3" transform="rotate(-90 119.1 41.3)">3</text>
<text x="121.7" y="40.7" transform="rotate(-90 121.7 40.7)">7</text>
<text x="17.7" y="60.7">1</text>
<text x="17.7" y="63.2">2</text>
<text x="81.8" y="60.7">1</text>
<text x="89.5" y="60.7">5</text>
<text x="86.1" y="68" transform="rotate(-90 86.1 68)">4</text>
<text x="78.5" y="78.2" transform="rotate(-90 78.5 78.2)">6</text>
<text x="86.1" y="78.2" transform="rotate(-90 86.1 78.2)">5</text>
<text x="93.7" y="78.2" transform="rotate(-90 93.7 78.2)">4</text>
<text x="234.2" y="83.6">5</text>
<text x="252" y="83.6">1</text>
<text x="74.2" y="88.6">1</text>
<text x="234.2" y="88.6">2</text>
<text x="234.2" y="86.1">4</text>
<text x="252" y="88.6">3</text>
<text x="252" y="86.1">6</text>
<text x="74.2" y="91.2">3</text>
<text x="86.1" y="96" transform="rotate(-90 86.1 96)">2</text>
</g>
<g font-size="1.8" fill="#0f0f0f">
<text x="116.8" y="59.3">R1</text>
<text x="22.9" y="60.6">+24V_IN</text>
<text x="71.1" y="60.6">+24V_F</text>
<text x="109.2" y="60.6">VIN24_PRE</text>
</g>
<text font-size="1.8" fill="#009600" x="294.6" y="86">5V_LOGIC_PRE</text>
<g font-size="1.8" fill="#0000c2">
<text x="20.3" y="167.4">H5/H7</text>
<text x="27.9" y="167.4">(+24V_IN)</text>
<text x="38.7" y="167.4">and</text>
<text x="43.4" y="167.4">H6/H8</text>
<text x="50.9" y="167.4">(GND):</text>
<text x="58.3" y="167.4">plated</text>
<text x="65.4" y="167.4">M3</text>
<text x="69.2" y="167.4">holes</text>
<text x="75.5" y="167.4">under</text>
<text x="82" y="167.4">the</text>
<text x="86.1" y="167.4">cap</text>
<text x="90.7" y="167.4">screws,</text>
<text x="98.8" y="167.4">usable</text>
<text x="106.2" y="167.4">as</text>
<text x="109.5" y="167.4">ring-lug</text>
<text x="118.9" y="167.4">terminals</text>
<text x="129" y="167.4">instead</text>
<text x="137" y="167.4">of</text>
<text x="140.1" y="167.4">J1.</text>
<text x="144" y="167.4">H1-H4</text>
<text x="151.9" y="167.4">(GND)</text>
<text x="158.6" y="167.4">mount</text>
<text x="165.6" y="167.4">the</text>
<text x="169.8" y="167.4">board.</text>
<text x="20.3" y="172.5">J1</text>
<text x="23.7" y="172.5">XT30:</text>
<text x="30" y="172.5">15</text>
<text x="33.6" y="172.5">A continuous.</text>
<text x="48" y="172.5">Brushes:</text>
<text x="57.3" y="172.5">4</text>
<text x="59.7" y="172.5">x</text>
<text x="61.9" y="172.5">(4</text>
<text x="65.1" y="172.5">x</text>
<text x="67.3" y="172.5">5</text>
<text x="69.7" y="172.5">mm),</text>
<text x="75.7" y="172.5">2</text>
<text x="78.1" y="172.5">per</text>
<text x="82.2" y="172.5">polarity,</text>
<text x="91.2" y="172.5">~3-5</text>
<text x="97.3" y="172.5">A each</text>
<text x="105.2" y="172.5">copper-graphite</text>
<text x="122.2" y="172.5">-&gt;</text>
<text x="126.5" y="172.5">6-10</text>
<text x="132.8" y="172.5">A per</text>
<text x="139.3" y="172.5">polarity.</text>
<text x="20.3" y="177.6">F1</text>
<text x="23.8" y="177.6">7</text>
<text x="26.2" y="177.6">A: 2x</text>
<text x="32.4" y="177.6">the</text>
<text x="36.6" y="177.6">3.4</text>
<text x="40.8" y="177.6">A input</text>
<text x="49" y="177.6">current</text>
<text x="56.9" y="177.6">at</text>
<text x="60" y="177.6">the</text>
<text x="64.1" y="177.6">15</text>
<text x="67.7" y="177.6">A 5</text>
<text x="72.3" y="177.6">V rating.</text>
<text x="20.3" y="182.6">U1/Q1</text>
<text x="27.9" y="182.6">ideal</text>
<text x="33.7" y="182.6">diode:</text>
<text x="40.6" y="182.6">reversed</text>
<text x="49.8" y="182.6">supply</text>
<text x="57.1" y="182.6">is</text>
<text x="59.9" y="182.6">blocked,</text>
<text x="69" y="182.6">~10</text>
<text x="73.5" y="182.6">mV</text>
<text x="77.4" y="182.6">drop</text>
<text x="82.8" y="182.6">at</text>
<text x="85.9" y="182.6">3.4</text>
<text x="20.3" y="187.7">U2</text>
<text x="24" y="187.7">INA240A3</text>
<text x="34.2" y="187.7">+</text>
<text x="36.9" y="187.7">5</text>
<text x="39.3" y="187.7">mOhm:</text>
<text x="46.9" y="187.7">0.5</text>
<text x="51.1" y="187.7">V/A</text>
<text x="55.8" y="187.7">at</text>
<text x="58.8" y="187.7">I_IN</text>
<text x="63.5" y="187.7">(ADC1_CH0).</text>
<text x="76.6" y="187.7">~6</text>
<text x="79.9" y="187.7">A full</text>
<text x="86.5" y="187.7">scale.</text>
<text x="20.3" y="192.8">U3</text>
<text x="24" y="192.8">TPS560430X</text>
<text x="37.1" y="192.8">1.1</text>
<text x="41.3" y="192.8">MHz,</text>
<text x="46.9" y="192.8">VOUT =</text>
<text x="55.5" y="192.8">1.0</text>
<text x="59.7" y="192.8">V x</text>
<text x="64.2" y="192.8">(1</text>
<text x="67.4" y="192.8">+</text>
<text x="70.1" y="192.8">95.3k/22.1k)</text>
<text x="84" y="192.8">=</text>
<text x="86.8" y="192.8">5.31</text>
<text x="92.2" y="192.8">V; after</text>
<text x="100.7" y="192.8">D2</text>
<text x="104.3" y="192.8">~5.0</text>
<text x="109.4" y="192.8">V to</text>
<text x="114.7" y="192.8">the</text>
<text x="118.9" y="192.8">S3-Zero</text>
<text x="128.3" y="192.8">5V</text>
</g>
<g font-size="1.4" fill="#006464">
<text x="117.6" y="34.3" transform="rotate(-90 117.6 34.3)">V+</text>
<text x="117.6" y="39.2" transform="rotate(-90 117.6 39.2)">GND</text>
</g>
<g font-size=".7" fill="#006464">
<text x="119.8" y="38" transform="rotate(-90 119.8 38)">REF2</text>
<text x="122.3" y="36.7" transform="rotate(-90 122.3 36.7)">REF1</text>
</g>
</svg>
